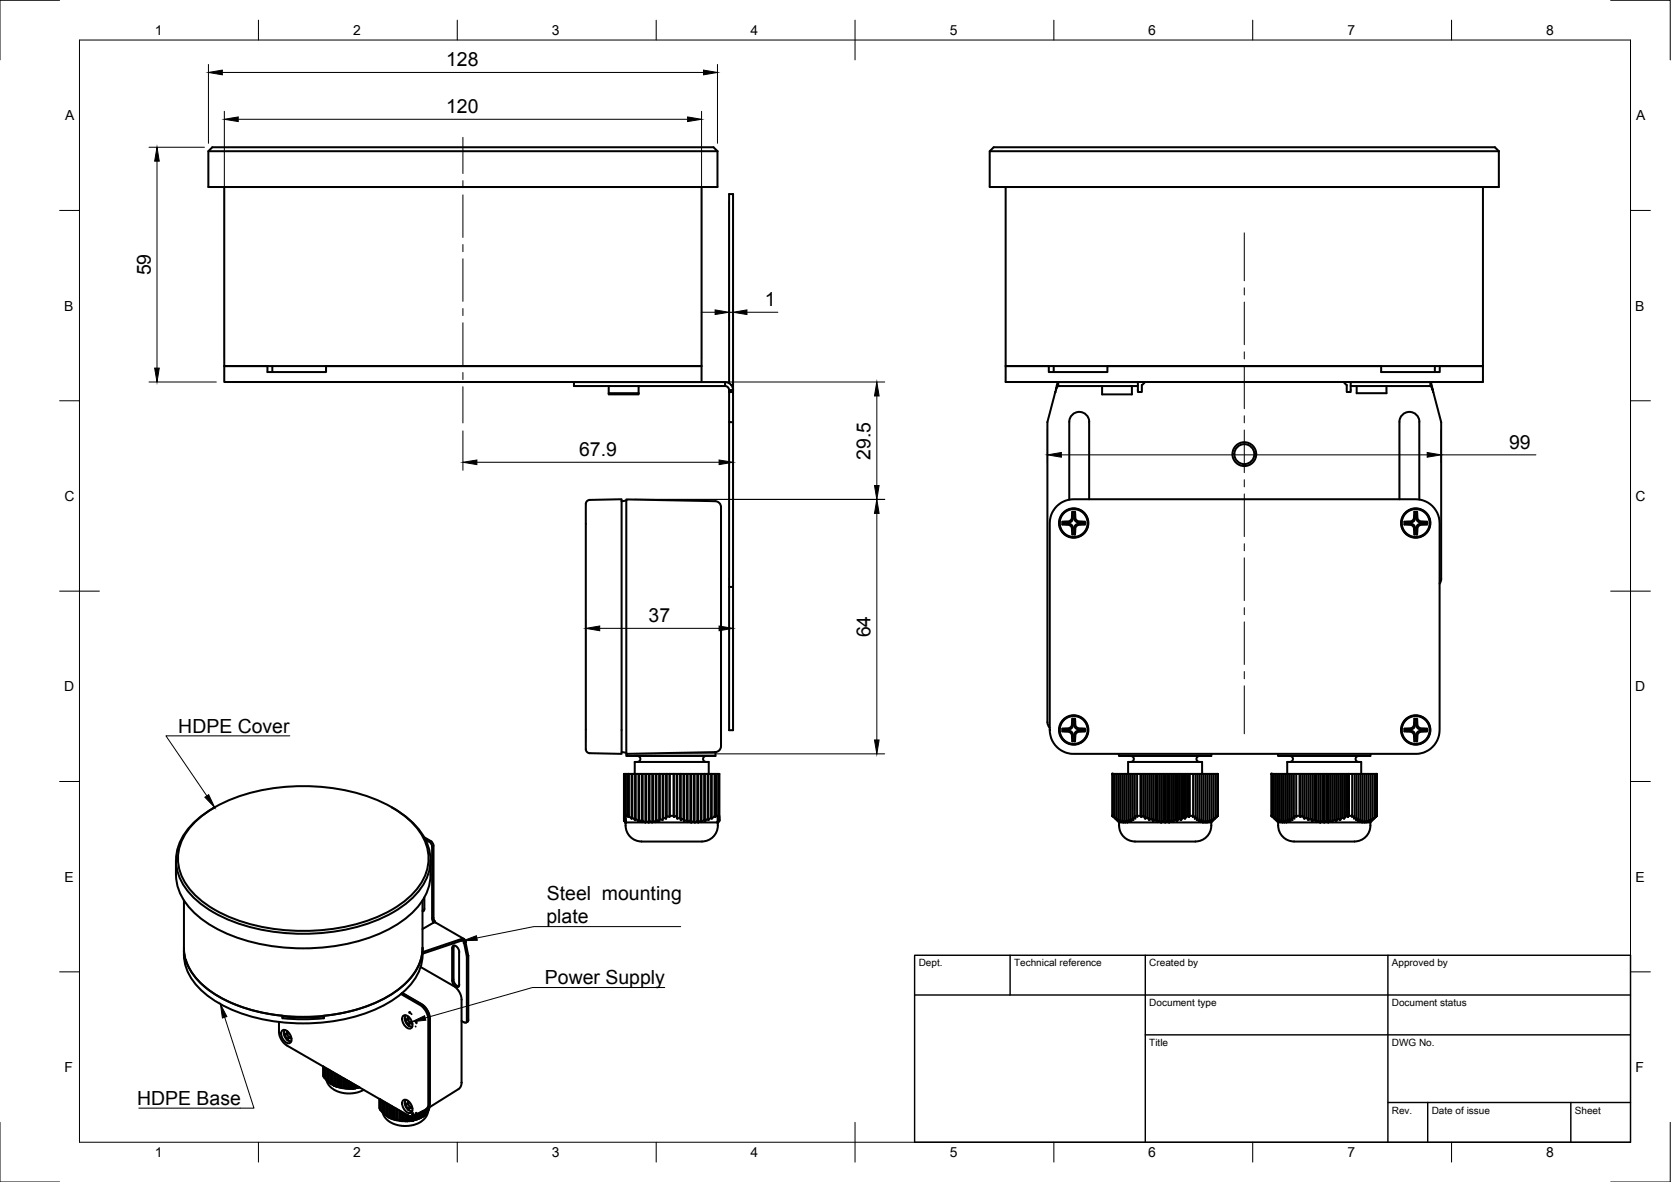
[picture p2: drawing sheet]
<svg xmlns="http://www.w3.org/2000/svg" width="420mm" height="297mm" viewBox="0 0 420 297" stroke-linecap="round" stroke-linejoin="round" font-family="sans-serif">
<!-- layer: Visible -->
<g fill="none" stroke="#000" stroke-width=".51">
<path d="M52.4 38h128M52.4 38l1-1h126l1 1v9h-128zM248.9 38h128M248.9 38l1-1h126l1 1v9h-128zM56.4 47v45h120v-45M252.9 47v45h120v-45M56.4 92h10.8v1.5h14.8v-1.5h94.4v4h-120zM68.5 92v1.5M153.1 98.8h7.5M153.1 98.8v.3h7.5v-.3M153.1 96h.1M153.1 97v1.8"/>
<path d="M160.6 96h.1M160.6 97v1.8M182.3 96h-38v1h38M182.3 96l1.1 .4 .7 .7 .2 .9h-1a1.05 1.05 0 0 0-1-1zM183.3 98v.5h1v-.5M183.3 98.5h1v7.6h-1zM183.3 96.3v-47.5h1v49.2M183.3 98.5h.1M183.9 96.8h.4M184.3 98.5h.1M252.9 92h10.8v1.5h14.7v-1.5h68.9v1.5h14.7v-1.5h10.9v4h-120zM264.9 92v1.5"/>
<path d="M265.3 98.5l-1.9 7.6v75.4M265.4 98.5h.1M265.5 98l-.1 .5M266.1 96h20v1h-20M266.1 96v1M266.1 96l-.3 .4-.3 1.6 .6-1M277.1 97v2.1h7.5v-2.1M278.9 96h.1M282.9 96h.1M287.1 96.8v1.7h-1v-1.5M287.9 96l-.8 .7M337.9 96l.7 .8v1.7h1v-1.5"/>
<path d="M341.1 97v1.8h7.5v-1.8M341.1 96h.1M348.6 96h.1M359.6 96h-20v1h20M359.6 96v1M359.6 96l.3 .4 .3 1.6-.6-1M360.2 98l.2 .5M360.4 98.5h.1M360.4 98.5l2 7.6v39.4l-.4 1.2M360.8 92v1.5M183.3 106.1v77.4h1v-77.4M356.9 106v19.5"/>
<path d="M356.9 106a2.51 2.51 0 0 0-2.5-2.5 2.51 2.51 0 0 0-2.5 2.5v19.5M147.6 125.9l.7-.3 8-.1v63.9l-8-.1a1.51 1.51 0 0 1-1-1.9v-60.8zM157.5 125.8l-1.2 .2M181.3 127.4a1.49 1.49 0 0 0-1.5-1.5l-22.3-.4v63.9M181.3 127.5v59.1a2.22 2.22 0 0 1-1 2.3l-.5 .1M265.7 127.2l1.1-.8 1.2-.6 2-.3h86a6 6 0 0 1 6 6v52a6 6 0 0 1-6 5.9h-86a6 6 0 0 1-6.1-5.9v-52l.2-1.4 .4-1.3zM267.1 131.1h.3a2.13 2.13 0 0 0 1.9-.5l.3-2h.7v.2a2.15 2.15 0 0 0 .5 2.1l2 .2v.7h-.2a1.88 1.88 0 0 0-2.1 .7l-.2 1.8h-.2a.56 .56 0 0 1-.6-.2 .56 .56 0 0 1 .1-.7 1.2 1.2 0 0 0-1.1-1.5l-1.4-.1zM267.1 131.8l.2-.1h1.5a.98 .98 0 0 1 1 .9v1.6l-.2 .1M267.3 131.3v.4M269.6 128.6l.2 .2v1.5a.98 .98 0 0 1-1 1h-1.5l-.2-.2M269.8 134.2l.5 .1M270.2 128.8v1.5a.98 .98 0 0 0 .9 1h1.5"/>
<path d="M270.3 128.6l-.5 .2M272.8 131.8l-.2-.1h-1.5a.98 .98 0 0 0-.9 .9v1.6M272.8 131.1l-.2 .6M273.9 125.5v-19.5a2.51 2.51 0 0 0-2.5-2.5 2.51 2.51 0 0 0-2.5 2.5v19.6M353.1 131.1h.3a2.15 2.15 0 0 0 2-.5l.2-2h.7v.2a1.88 1.88 0 0 0 .7 2.1l1.8 .2v.7h-.2a1.92 1.92 0 0 0-2.1 .7l-.2 1.8h-.2a.56 .56 0 0 1-.6-.2 .56 .56 0 0 1 .1-.7 1.18 1.18 0 0 0-1.1-1.5l-1.4-.1zM353.1 131.8l.2-.1h1.5a.94 .94 0 0 1 1 .9v1.6l-.2 .1M353.3 131.3v.4M355.6 128.6l.2 .2v1.5a.94 .94 0 0 1-1 1h-1.5l-.2-.2M355.8 134.2l.5 .1M356.2 128.8v1.5a.98 .98 0 0 0 .9 1h1.6M356.3 128.6l-.5 .2M358.8 131.8l-.1-.1h-1.6a.98 .98 0 0 0-.9 .9v1.6"/>
<path d="M358.8 131.1l-.1 .6M183.3 147.5h1M156.3 189l1.2 .2M156.9 194.5h.3v10.5l.2 .3-.5-.2zM157.2 194.5h.5v10.5h-.5M157.5 189.4l22.4-.4v1h-22.4zM157.7 194.5h.2M158.1 194.5h-.2v10.8M158.8 194.5h.2M159.6 194.5v-3h18.6v3M159.7 194.5h.2M160.3 190a.75 .75 0 0 1 .7 .7 .75 .75 0 0 1-.7 .8"/>
<path d="M160.5 194.5h.2M161.4 194.5h.2M162.3 194.5h.2M163.1 194.5h.2M163.3 194.5h.7v12.2l-.7-.4zM164 194.5h.2M164.9 194.5h-.7v11.7M165.1 194.5h-.2v12.1M165.7 194.5h-.6v11.5M165.9 194.5h-.2v11.9M166.6 194.5h-.7v11.3M166.8 194.5h-.2v11.6"/>
<path d="M167.5 194.5h-.7v11M167.7 194.5h-.2v11.2M168.3 194.5l.1 10.5M168.4 194.5h1M169.4 194.5v10.8M170.1 194.5h-.7v10.8M170.3 194.5h-.2v10.6l-.7 .2M171 194.5h-.7v11.2l-.2-.6M171.2 194.5h-.2v11l-.7 .2M171.9 194.5h-.7v11.6l-.2-.6M172 194.5h-.1v11.3l-.7 .3M172.7 194.5h.2v12.1l-.2-.6z"/>
<path d="M172.7 194.5h-.7v11.9l-.1-.6M172.9 194.5h.7M173.8 194.5h-.2v11.7l-.7 .4M174.5 194.5h-.7v12.2M174.6 194.5h.7M175.5 194.5h.7M176.4 194.5h-.2v11.7M177.1 194.5h-.7v12.1l-.2-.4M177.2 194.5h-.1v11.5l-.7 .6M177.5 190a.75 .75 0 0 0-.7 .7 .75 .75 0 0 0 .7 .8M177.9 194.5h-.7v11.9l-.1-.4M178.1 194.5h-.2v11.3l-.7 .6"/>
<path d="M178.8 194.5h-.7v11.6l-.2-.3M179 194.5h-.2v11l-.7 .6M179.7 194.5h-.7v11.2l-.2-.2M179.8 194.5h-.1v10.6l-.7 .6M180.1 194.5h.5M180.6 194.5h.3v10.6l-.5 .6 .5-.2v.3l-.5 .6 .5-.4v.2l-.4 .5 .4-.4-.5 .3 .5-.6v-.2l-.5 .3 .5-.6v-.4l-.5 .2 .2-.3zM263.4 181.5l.1 .8 .5 .6M267.1 183.1h.3a2.2 2.2 0 0 0 1.9-.5l.3-2h.7v.3a2.13 2.13 0 0 0 .5 1.9l2 .3v.7h-.2a2.2 2.2 0 0 0-2 .5l-.2 .5-.1 1.5h-.2a.44 .44 0 0 1-.5-.1 .44 .44 0 0 1 0-.6 1.31 1.31 0 0 0-1.1-1.7l-1.4-.1zM267.1 183.8l.2-.2h1.5a1.01 1.01 0 0 1 1 1v1.5l-.2 .2M267.3 183.3v.3M269.6 180.6l.2 .2v1.5a1.01 1.01 0 0 1-1 1h-1.5l-.2-.2M269.8 186.1l.5 .2"/>
<path d="M270.2 180.8v1.5a1.01 1.01 0 0 0 .9 1h1.5M270.3 180.6l-.5 .2M272.8 183.8l-.2-.2h-1.5a1.01 1.01 0 0 0-.9 1v1.5M272.8 183.1l-.2 .5M279.7 194.5v10.5l1.7 1.7M279.8 194.5l-.1 10.5 .3 .3-.2-.2v-10.6h.5M280.8 194.5h-.5v11l.2 .2-.7-.6M281.3 194.5h-.5v11.3l.2 .3-.7-.6M281.3 189.4v.6h23.3v-.6M281.8 194.5h-.5v11.5M282.3 194.5h-.5v11.7l.2 .4-.7-.6M282.8 194.5h-.5v11.8"/>
<path d="M283.3 194.5h-.5v11.8M283.7 194.5v-3h18.6v3M283.8 194.5h-.5v11.7M284.3 194.5h-.5v11.5l.2 .6-.7-.4M284.3 190a.75 .75 0 0 1 .8 .7 .75 .75 0 0 1-.8 .8M284.8 194.5h-.5v11.3l.2 .6-.7-.4M285.3 194.5h.6l.1 10.8-.7-.2zM285.3 194.5h-.5v11l.2 .6-.7-.3M285.9 194.5h.8M287 194.5h-.3v10.5l.3 .3M287.5 194.5h-.5v10.8M288 194.5h-.5v10.6l-.5 .2"/>
<path d="M288.5 194.5h-.5v11.2l-.5-.6M289 194.5h-.5v11l-.5 .2M289.5 194.5h-.5v11.6l-.5-.6M290 194.5h-.5v11.3l-.5 .3M290.5 194.5h.5v12.1l-.5-.6zM290.5 194.5h-.5v11.9l-.5-.6M291 194.5h.5M292 194.5h-.5v11.7l-.5 .4M292.5 194.5h-.5v12.2M293 194.5h.5M294 194.5h.5M295 194.5h-.5v11.7"/>
<path d="M295.5 194.5h-.5v12.1l-.5-.4M296 194.5h-.5v11.5l-.5 .6M296.5 194.5h-.5v11.9l-.5-.4M297 194.5h-.5v11.3l-.5 .6M297.5 194.5h-.5v11.6l-.5-.3M298 194.5h-.5v11l-.5 .6M298.5 194.5h-.5v11.2l-.5-.2M299 194.5h-.5v10.6l-.5 .6M299.2 194.5h.8M300.6 194.5v10.6l-.2 .6 .7-.2M300.6 194.5h-.6l-.1 10.8 .7-.2M300.6 194.5h5.5"/>
<path d="M301.1 194.5v11l-.2 .6 .7-.3M301.6 190a.75 .75 0 0 0-.8 .7 .75 .75 0 0 0 .8 .8M301.6 194.5v11.3l-.2 .6 .7-.4M302.1 194.5v11.5l-.2 .6 .7-.4M302.6 194.5v11.7l-.2 .5M303.1 194.5v12.2M303.6 194.5l-.1 12.2M304.1 194.5v11.7l-.2 .4 .7-.6M304.6 194.5v11.5l-.2 .4 .7-.6M305.1 194.5v11.3l-.2 .3 .7-.6M305.6 194.5v11l-.2 .2 .7-.6M306.1 194.5l.1 10.5-.3 .3 .2-.2z"/>
<path d="M306.2 194.5h.1M306.2 194.5v10.5M319.7 194.5v10.5l1.7 1.7M319.8 194.5l-.1 10.5 .3 .3-.2-.2v-10.6h.5M320.8 194.5h-.5v11l.2 .2-.7-.6M321.3 194.5h-.5v11.3l.2 .3-.7-.6M321.4 189.4v.6h23.2v-.6M321.8 194.5h-.5v11.5M322.3 194.5h-.5v11.7l.2 .4-.7-.6M322.8 194.5h-.5v11.8M323.3 194.5h-.5v11.8M323.7 194.5v-3h18.6v3"/>
<path d="M323.8 194.5h-.5v11.7M324.3 194.5h-.5v11.5l.2 .6-.7-.4M324.3 190a.75 .75 0 0 1 .8 .7 .75 .75 0 0 1-.8 .8M324.8 194.5h-.5v11.3l.2 .6-.7-.4M325.3 194.5h.6l.1 10.8-.7-.2zM325.3 194.5h-.5v11l.2 .6-.7-.3M325.9 194.5h.8M327 194.5h-.3v10.5l.3 .3M327.5 194.5h-.5v10.8M328 194.5h-.5v10.6l-.5 .2M328.5 194.5h-.5v11.2l-.5-.6M329 194.5h-.5v11l-.5 .2"/>
<path d="M329.5 194.5h-.5v11.6l-.5-.6M330 194.5h-.5v11.3l-.5 .3M330.5 194.5h.5v12.1l-.5-.6zM330.5 194.5h-.5v11.9l-.5-.6M331 194.5h.5M332 194.5h-.5v11.7l-.5 .4M332.5 194.5h-.5v12.2M333 194.5h.5M334 194.5h.5M335 194.5h-.5v11.7M335.5 194.5h-.5v12.1l-.5-.4M336 194.5h-.5v11.5l-.5 .6"/>
<path d="M336.5 194.5h-.5v11.9l-.5-.4M337 194.5h-.5v11.3l-.5 .6M337.5 194.5h-.5v11.6l-.5-.3M338 194.5h-.5v11l-.5 .6M338.5 194.5h-.5v11.2l-.5-.2M339 194.5h-.5v10.6l-.5 .6M339.2 194.5h.8v10.5h-.8M340 194.5h.6M340.6 194.5h2.5M340.6 194.5v10.6M341.1 194.5v11M341.6 190a.75 .75 0 0 0-.8 .7 .75 .75 0 0 0 .8 .8"/>
<path d="M341.6 194.5v11.3M342.1 194.5v11.5M342.6 194.5v11.7M343.1 194.5v12.2M343.1 194.5h1M343.6 194.5v11.8l-.1 .4h-.4M344.6 194.5h-.5v11.7M345.1 194.5h-.5v11.5M345.6 194.5h-.5v11.3M346.1 194.5l.1 10.5M346.2 194.5v10.5M353.1 183.1h.3a2.22 2.22 0 0 0 2-.5l.2-2h.7v.3a1.88 1.88 0 0 0 .7 2.1l1.8 .1v.7h-.2a2.2 2.2 0 0 0-2 .5l-.3 2h-.2a.44 .44 0 0 1-.5-.1 .44 .44 0 0 1 0-.6 1.31 1.31 0 0 0-1.1-1.7l-1.4-.1z"/>
<path d="M353.1 183.8l.2-.2h1.5a.98 .98 0 0 1 1 1v1.5l-.2 .2M353.3 183.3v.3M355.6 180.6l.2 .2v1.5a.98 .98 0 0 1-1 1h-1.5l-.2-.2M355.8 186.1l.5 .2M356.2 180.8v1.5a1.01 1.01 0 0 0 .9 1h1.6M356.3 180.6l-.5 .2M358.8 183.8l-.1-.2h-1.6a1.01 1.01 0 0 0-.9 1v1.5M358.8 183.1l-.1 .5M44.2 216.2a15.6 15.6 0 0 0 1.7 9.5 23.5 23.5 0 0 0 11.5 9.1 51.3 51.3 0 0 0 39.7-.9 20.6 20.6 0 0 0 10.2-9.6 16.2 16.2 0 0 0 .9-8.1M49.1 206.5a36.3 36.3 0 0 1 21.4-8.6 48.3 48.3 0 0 1 28 5 17.1 17.1 0 0 1 9 10.6 12.3 12.3 0 0 1-4.1 11.5 36.3 36.3 0 0 1-21.4 8.6 48.3 48.3 0 0 1-28-5 17.1 17.1 0 0 1-9-10.7 12.3 12.3 0 0 1 4.1-11.4zM54 202.9a18.7 18.7 0 0 0-9.4 10.4 12.3 12.3 0 0 0 4.3 12.4 36.7 36.7 0 0 0 20.7 8.6 48.9 48.9 0 0 0 29.3-5.1 17.8 17.8 0 0 0 9-10.2 12.3 12.3 0 0 0-4.2-12.4 24.3 24.3 0 0 0-5.2-3.7M106.6 210.4l2 1.2 .4 1"/>
<path d="M107 211a2.16 2.16 0 0 1 1.6 1.8v18l.4 .9M109 212.6v18l.4 1M156.9 205.1l.5 .6-.5-.2zM156.9 205.5l.5 .6-.5-.3zM156.9 205.8l.5 .6-.5-.4zM156.9 206l.5 .6zM156.9 206.2l.4 .5zM156.9 206.3l.4 .4M157.3 206.7v.8M157.7 205l.2 .3 .2-.2 .7 .6 .2-.2 .7 .6 .2-.3 .6 .6 .2-.4 .7 .6 .2-.4 .6 .5h-4.9M158.1 205.1v-10.6h.7v11.2M159 205.5v-11h.7v11.6"/>
<path d="M159.9 205.8v-11.3h.6v11.9M160.7 206v-11.5h.7v12.1M161.6 206.2v-11.7h.7v12.2l.2-.4M162.2 206.7h.8M162.5 206.3l.7 .4M162.5 206.3v-11.8h.6v12.2M163.2 206.7h.7M163.3 206.3l-.1 .4M167.7 205.1v-10.6h.6v10.8M169.4 205h-1l-.1 .3-.6-.2-.2 .6-.7-.2-.2 .6-.7-.3-.2 .6-.6-.4-.2 .6-.7-.4-.2 .5h9.8M172.7 206l-.7 .4M173.6 206.2l.2 .5"/>
<path d="M174.5 206.3l.1 .4h.2M174.5 206.3v-11.8h.1v12.2h-.8M174.5 206.3l-.6 .4M175.3 206.3l.3 .4M175.3 206.3v-11.8h.2v12.2h-.7M175.3 206.3l-.5 .4M175.6 206.7h4.8M176.2 206.2l-.6 .5M179.7 205.1l.1 .2v-10.8h.3v10.5l-.3 .3M180.1 205h.5M180.4 206.7h.1M180.5 206.7a4.4 4.4 0 0 1-5.5 4.8h-12.7a4.3 4.3 0 0 1-5-4"/>
<path d="M180.9 206.3l-.5 .4M280.8 205.8l.7 .6-.2-.4M281.4 206.7h1M281.4 206.7a4.4 4.4 0 0 0 5.4 4.8h12.8a4.3 4.3 0 0 0 5-4.8M281.8 206.2l.6 .5M282.3 206.3l.7 .4M282.3 206.3l.1 .4M282.5 206.7h.4M282.8 206.3l.7 .4M282.8 206.3l.2 .4M283 206.7h.4M283.3 206.2l.2 .5"/>
<path d="M283.5 206.7h8.4M285.3 205.1l.2 .6-.7-.2M285.9 205h.8M290.5 206l-.5 .4M291.5 206.2l.4 .5M291.9 206.7h1M292.5 206.3l.6 .4M292.5 206.3v-11.8h.5v12.2M292.5 206.3l-.5 .4M293.1 206.7h.8M293.5 206.3l.5 .4M293.5 206.3v-11.8h.5v12.2"/>
<path d="M293.5 206.3l-.4 .4M294 206.7h8.4M294.5 206.2l-.5 .5M298.5 205.1l.5 .2v-10.8h.2v10.5l-.2 .3M299.2 205h.8M302.4 206.7h.6M303.1 206.7h.3M303.1 206.3l-.6 .4M303.5 206.7h1.1M303.6 206.3l-.5 .4M304.1 206.2l-.6 .5M306.2 205h.1"/>
<path d="M306.2 205l-1.6 1.7M320.8 205.8l.7 .6-.2-.4M321.4 206.7h1M321.4 206.7a4.4 4.4 0 0 0 5.4 4.8h12.8a4.3 4.3 0 0 0 5-4.8M321.8 206.2l.6 .5M322.3 206.3l.7 .4M322.3 206.3l.1 .4M322.5 206.7h.4M322.8 206.3l.7 .4M322.8 206.3l.2 .4M323 206.7h.4M323.3 206.2l.2 .5"/>
<path d="M323.5 206.7h8.4M325.3 205.1l.2 .6-.7-.2M325.9 205h.8M330.5 206l-.5 .4M331.5 206.2l.4 .5M331.9 206.7h1M332.5 206.3l.6 .4M332.5 206.3v-11.8h.5v12.2M332.5 206.3l-.5 .4M333.1 206.7h.8M333.5 206.3l.5 .4M333.5 206.3v-11.8h.5v12.2"/>
<path d="M333.5 206.3l-.4 .4M334.5 206.2l-.5 .5M338.5 205.1l.5 .2v-10.8h.2v10.5l-.2 .3M340 205l-.1 .3 .7-.2-.2 .6 .7-.2-.2 .6 .7-.3-.2 .6 .7-.4-.2 .6 .7-.4-.2 .5h-8.4M342.4 206.7h.6M343.1 206.3l-.6 .4M343.6 206.3l-.5 .4M346.1 205.1v-10.6h-.5v11M346.2 205l-1.3 1.1 .2-.3-.7 .6 .2-.4-.7 .6 .2-.4-.6 .5h1.1M346.2 205l-1.6 1.7M46.2 238.2a13.3 13.3 0 0 0 5.8 10.2 40.1 40.1 0 0 0 24.3 7.1 40.1 40.1 0 0 0 24.2-7.1 13.3 13.3 0 0 0 5.8-10.2 13.2 13.2 0 0 1-5.7 10.1 36.9 36.9 0 0 1-19.1 7l-.1 .6-.1-.4M46.2 226.3v11.9"/>
<path d="M46.3 238.5v1.7l.4 1.6M106.2 226.3l.1 13.6a13.3 13.3 0 0 1-5.8 10.2 40.1 40.1 0 0 1-24.2 7.1 40.1 40.1 0 0 1-24.3-7.1 13.2 13.2 0 0 1-5.8-11.3M106.2 228.7l.4 .1M106.7 225.5v2.9M106.7 228.4v.3l-.5 .3M109 231.8l-2.8 1.7M109 231.9l.5-.1 7.2 4.2M109.3 231.5v.3M109.3 231.5l-.3 .3M114 237.7a1.47 1.47 0 0 1 1.5 1.6l-.1 8.5a.97 .97 0 0 1-1.5-.7l-.2-.7v-8.2zM114.1 237.6l-.1 8.6a1.68 1.68 0 0 0 1.3 1.7M116.1 236a.62 .62 0 0 1 .9 .5l-.4 .2-.2-.3h-.3z"/>
<path d="M116.1 236.4l-9.9 3.3M116.1 236l-9.9 3.3M116.7 236.9l.4-.2 .7 3.5-.4 .2zM116.7 236.9h.1M117 236.5l.1 .2-.4 .2-.1-.2M117.1 236.7l-.4 .2M117.1 236.7h.1M46.7 241.2v.7M46.7 241.2a17.3 17.3 0 0 0 9.1 9.7 41.6 41.6 0 0 0 15.2 4.4v.6l.2-.6M70.9 259a1.65 1.65 0 0 1 2.2 1.4 1 1 0 0 1 .2 1.3 1 1 0 0 1-1.3 .3 2.41 2.41 0 0 1-1.1-3zM71 255.9l5.3 .2 5.2-.2M71.2 255.4l5.1 .3 5-.3"/>
<path d="M71.5 259.8h-.1M71.6 258.8a2.01 2.01 0 0 0 1.6 2.9M72.2 259.2l-.4 .8-.4-.4v.4l.7 1.2 .4 .3-.1-.6 .9 .1M72.3 259.8l-.5 .2M72.5 259.4l-.2 .6 .1 .4 .8 .3M81.3 255.3v.2M100.8 249.8l4.8 2.7a4.7 4.7 0 0 1 2.1 3.7v21.6l-.4 .9-3.2 1.7a1.75 1.75 0 0 1-1.7-.2l-30.6-17.7-.9-1-.6-1.4-.2-3.3M101.1 249.6l5.4 3.2 .9 1.1 .5 1.3 .1 22-.1 .6-.4 .6M101.2 249.5l4.8 2.8a4.7 4.7 0 0 1 2.1 3.7v21.2l-.2 .9-.6 .5M101.4 255.3a1.65 1.65 0 0 1 2.1 1.4 1 1 0 0 1 .2 1.3 1 1 0 0 1-1.3 .3 2.41 2.41 0 0 1-1-3zM101.9 256.1h-.1M102 255.2a2 2 0 0 0 1.7 2.8"/>
<path d="M102.6 255.5l-.3 .8h-.2l-.3-.4v.1l.8 1.5 .3 .3-.1-.6 .9 .1M102.7 256.2l-.5 .1M102.8 257.6l-.1 .1M102.9 255.7l-.1 .9 .8 .4M103.1 256.9l-.3 .3M103.3 254.6h.1M103.5 254.9h.1M104.5 258h.1M104.7 257.1v.1M105.7 243l8.4 4.8M114.1 247.8l1.3 1.4 .7 1.9v21M114.1 247.8h.1"/>
<path d="M116.1 251.2h.1M116.1 256.6l.6 .3M117.4 240.4v16.1M117.4 256.5l-.2 .5-.5-.1M117.8 240.2v16.1M117.8 256.3l-.1 .4-.5 .3M72.4 261.3l-.1 .1M72.7 260.5l-.3 .4M81.3 268v2.3M81.3 268v2.5M81.3 270.5l.1 .2M81.4 268.1v2.6l.2 .1"/>
<path d="M81.6 268.2v2.7l.3 .3M81.9 268.4v2.9l.4 .3M82.1 271.4a5.8 5.8 0 0 0 6.3 3.4l1.7-.3 1.4-.6M82.3 268.6v3l.3 .3M82.6 268.8v3.1l.4 .3M83 269v3.2l.3 .2M83.3 269.2v3.3l.4 .1M83.6 272.6h.1M83.7 269.4v3.3l.4 .1M83.7 272.6l.3 .2M84 272.8l2.6 .7 2.2 .1M84.1 269.6v3.2l.3 .2"/>
<path d="M84.1 272.8h.1M84.4 269.8v3.2l.4 .1M84.8 270v3.1h.3M85.1 270.2v2.9l.4 .1M85.5 270.4v2.8l.3 .1v-2.7M85.8 273.2l.5 .1M86.3 270.9l.1 2.5M86.4 270.9v2.5h.3M86.7 271.1v2.3l.1 .1M86.8 271.2v2.3h.3M87.1 271.4v2.1h.2M87.3 271.5v2h.3"/>
<path d="M87.6 271.7v1.8l.2 .1M87.8 271.8v1.8l.3-.1M88.1 272v1.5l.2 .1v-1.6M88.6 272.2v1.3l.2 .1M88.6 273.5l-.3 .1M88.8 273.6h.1M88.8 272.3v1.3M89.1 273.5h.2M89.1 273.5l-.3 .1M89.1 272.5v1M89.2 272.6v.9M89.3 273.5l-.5 .1"/>
<path d="M89.6 273.4l-.3 .1M89.6 272.8v.6M89.7 272.9v.5M90 273.1v.2h.2M90 273.3l-.4 .1M90.2 273.2h.1M90.4 273.2l-1.1 .3M95.4 276.1v2.4M95.4 276.2v2.4M95.5 278.6l.1 .3M95.6 276.3v2.6l.1 .1M95.7 276.3v2.8l.4 .3"/>
<path d="M96.1 276.5v3l.3 .2M96.4 276.7v3.1l.4 .3M96.8 277v3.1l.3 .3M97.1 277.2v3.2l.3 .2M97.5 277.4v3.2l.3 .2M97.8 277.6v3.2l.4 .2M98.2 277.8v3.2l.4 .1M98.6 278v3.1l.3 .1M98.9 278.2v3l.4 .1M99.3 278.4v2.9l.3 .1M99.6 278.6v2.8l.3 .1v-2.7M100.4 279.1v2.4l2.5 .2"/>
<path d="M100.5 279.1v2.4M100.8 279.3v2.2M101 279.4v2.2M101.3 279.6v2M101.4 276.5a1.65 1.65 0 0 1 2.1 1.4 1 1 0 0 1 .2 1.3 1 1 0 0 1-1.3 .4 2.41 2.41 0 0 1-1-3.1zM101.5 279.7v2M101.8 279.8v1.9M101.9 277.3l-.1 .1M101.9 279.9v1.9M102 276.4a2 2 0 0 0 1.7 2.8M102.6 276.7l-.3 .8-.5-.4v.1l.8 1.6 .3 .2-.2-.5h1M102.7 277.4l-.5 .1"/>
<path d="M102.8 278.9h-.1M102.9 276.9l-.1 .9 .8 .4M103.1 278.1l-.3 .4M104.8 280v1.3M105.1 279.9v1.3M105.3 279.7v1.4M105.6 279.6v1.4M105.8 279.5v1.4M106.1 279.3v1.4M106.3 279.2v1.4M106.4 279.2v1.4M106.7 279v1.4"/>
<path d="M107 278.9v1.3l-.3 .2M107.1 278.8v1.3l-.1 .1M107.3 278.7l-.2 1.3M107.4 278.6l-.1 1.3M107.6 278.5l-.1 .9M107.7 279.1l-.6 1.6a7.1 7.1 0 0 1-10 .4l-.9-1.5M107.8 278.4l-.2 .8M107.9 278.3l-.1 .6M108 278.2l-.1 .3M115.3 273.7l-7.8 4.9-.1 1.1M116.1 272.1a1.93 1.93 0 0 1-.8 1.6M116.1 272.1h.1"/>
<path d="M97.8 280.8h.1M97.8 280.8l.4 .2M98.2 281l1.9 .6 2.8 .1M98.2 281h.1M100 281.4l.4 .1M102.3 280.1v1.6M102.4 280.2v1.6M102.4 280.2h.1M102.7 280.4v1.3M102.9 280.4v1.3M103 281.7h-.1M103.2 281.7h.2"/>
<path d="M103.2 281.7h-.2M103.2 280.5v1.2M103.4 280.5v1.2M103.5 281.7h-.5M103.7 281.6l-.3 .1M103.7 280.5v1.1M103.9 281.6l-.4 .1M103.9 280.5v1.1M104.2 280.4v1.1M104.4 280.2v1.3M104.7 280.1v1.2M106 280.8l-2.1 .8"/>
<path d="M106.4 280.6l-1.6 .7-1.1 .3M106.6 280.5l-.6 .3M106.8 280.3l-.4 .2"/>
<circle cx="312.9" cy="114.1" r="3"/>
<circle cx="312.9" cy="114.1" r="2.51"/>
<circle cx="270" cy="131.4" r="3.5"/>
<circle cx="270" cy="131.4" r="3.6"/>
<circle cx="270" cy="131.4" r="3.7"/>
<circle cx="356" cy="131.4" r="3.5"/>
<circle cx="356" cy="131.4" r="3.6"/>
<circle cx="356" cy="131.4" r="3.7"/>
<circle cx="270" cy="183.4" r="3.5"/>
<circle cx="270" cy="183.4" r="3.6"/>
<circle cx="270" cy="183.4" r="3.7"/>
<circle cx="356" cy="183.4" r="3.5"/>
<circle cx="356" cy="183.4" r="3.6"/>
<circle cx="356" cy="183.4" r="3.7"/>
</g>
<g fill="#000" stroke="#000" stroke-width=".25">
<circle cx="279.7" cy="194.5" r=".24"/>
<circle cx="319.7" cy="194.5" r=".24"/>
<circle cx="157.3" cy="206.7" r=".24"/>
<circle cx="180.4" cy="206.7" r=".24"/>
<circle cx="180.5" cy="206.7" r=".24"/>
<circle cx="279.7" cy="205" r=".24"/>
<circle cx="319.7" cy="205" r=".24"/>
<circle cx="116.7" cy="236.9" r=".24"/>
<circle cx="117" cy="236.7" r=".24"/>
<circle cx="103" cy="254.4" r=".24"/>
<circle cx="104.6" cy="256.9" r=".24"/>
<circle cx="103.9" cy="279.9" r=".24"/>
<circle cx="104.7" cy="279.8" r=".24"/>
<circle cx="102.4" cy="280.2" r=".24"/>
<circle cx="103.7" cy="280" r=".24"/>
<circle cx="104.1" cy="280.4" r=".24"/>
<circle cx="104.2" cy="280.4" r=".24"/>
</g>
<g fill="#000">
<circle cx="83.7" cy="272.7" r=".25"/>
<circle cx="97.8" cy="280.8" r=".25"/>
</g>
<!-- layer: Border -->
<g fill="none" stroke="#000" stroke-width=".25">
<path d="M15 .1h-15v15M20 10.1h390v276.9h-390zM65 5.1v5M115 5.1v5M165 5.1v5M215 5.1v10M265 5.1v5M315 5.1v5M365 5.1v5M405 .1h15v15M15 52.9h5M410 52.9h5"/>
<path d="M15 100.7h5M410 100.7h5M15 148.6h10M405 148.6h10M15 196.4h5M410 196.4h5M15 244.2h5M410 244.2h5M0 282.1v14.9h15M65 287v5M115 287v5M165 287v5"/>
<path d="M215 282.1v9.9M265 287v5M315 287v5M365 287v5M420 282.1v14.9h-15"/>
</g>
<!-- layer: Annotations -->
<path d="M51.5 200.3l1-.6 1.5 3.2zM116.5 236.4l3.3-1.3 .2 1.2zM55.4 252.3l1.6 3.2-1.1 .3zM103.5 256.8l3.3-1.5 .3 1.1z" fill="#000" stroke="#000" stroke-width=".25"/>
<path d="M72.9 184.9h-31.2l10.3 15.1M171.2 232.9h-37l-14.3 2.8M56.5 255.6l7.4 22.9h-3.5M167.2 248.2h-33.3l-27 7.6M34.9 278.5h25.5" fill="none" stroke="#000" stroke-width=".25"/>
<!-- layer: Dimensions -->
<g fill="none" stroke="#000" stroke-width=".25">
<path d="M52.4 16.2v19.8M55.9 18.2h121M180.4 16.2v19.8M37.5 37h13.9M56.4 28v62M59.9 30h113M176.4 28v62M39.5 40.5v52M183.3 50.8v29.7M184.3 50.8v29.7M176.3 78.5h3.5M183.3 78.5h1"/>
<path d="M187.8 78.5h7.8M37.5 96h16.9M159.5 96h63M220.5 99.5v22.5M116.4 108.3v9.9M119.9 116.2h60.9M184.3 105.5v12.7M263.4 108.1v8.2M266.9 114.3h92M362.4 108.1v8.2M362.4 114.3h23.8M159.5 125.5h63"/>
<path d="M220.5 129v57M147.3 155.9v30.4M150.8 157.9h30M184.3 155.9v25.3M159.5 189.4h63"/>
</g>
<g fill="#000" stroke="#000" stroke-width=".25">
<path d="M52.4 18.2l3.5-.6v1.2zM176.9 17.6l3.5 .6-3.5 .6zM56.4 30l3.5-.6v1.2zM172.9 29.4l3.5 .6-3.5 .6zM39.5 37l.5 3.5h-1.1zM179.8 77.9l3.5 .6-3.5 .5zM184.3 78.5l3.5-.6v1.1zM38.9 92.5h1.1l-.5 3.5zM220.5 96l.5 3.5h-1.1zM116.4 116.2l3.5-.6v1.2zM180.8 115.6l3.5 .6-3.5 .6zM263.4 114.3l3.5-.6v1.2z"/>
<path d="M358.9 113.7l3.5 .6-3.5 .6zM220.5 125.5l.5 3.5h-1.1zM219.9 122h1.1l-.5 3.5zM147.3 157.9l3.5-.6v1.2zM180.8 157.3l3.5 .6-3.5 .6zM219.9 186h1.1l-.5 3.4z"/>
</g>
<!-- layer: Center Lines -->
<g fill="none" stroke="#000" stroke-width=".25">
<path d="M116.4 34.5v9.1M116.4 45.4v1.8M116.4 49v10.7M312.9 58.5v12.1M116.4 61.5v1.8M116.4 65v10.7M116.4 77.5v1.8M312.9 72.3v1.8M312.9 75.9v10.7M116.4 81.1v10.7M116.4 93.6v1.8M116.4 97.2v9.1"/>
<path d="M312.9 88.4v1.8M312.9 92v10.7M312.9 104.5v1.8M312.9 108.1v10.7M312.9 120.6v1.8M312.9 124.1v10.7M312.9 136.6v1.8M312.9 140.2v10.7M312.9 152.7v1.8M312.9 156.3v10.7M312.9 168.8v1.8M312.9 172.3v12.1"/>
</g>
<!-- layer: TitleBlock -->
<path d="M230 240.1h180v46.9h-180zM230 250h180M254 240.1v9.9M288 240.1v46.9M349 240.1v46.9M288 260.1h122M349 277.1h61M359 277.1v9.9M395 277.1v9.9" fill="none" stroke="#000" stroke-width=".36"/>
<g font-size="4.9">
<text x="112.2" y="16.6">128</text>
<text x="112.2" y="28.4">120</text>
<text x="37.9" y="69.2" transform="rotate(-90 37.9 69.2)">59</text>
<text x="192.3" y="77">1</text>
<text x="379.5" y="112.7">99</text>
<text x="145.6" y="114.6">67.9</text>
<text x="218.9" y="115.5" transform="rotate(-90 218.9 115.5)">29.5</text>
<text x="163.1" y="156.3">37</text>
<text x="218.9" y="160.2" transform="rotate(-90 218.9 160.2)">64</text>
<text x="44.8" y="184.2">HDPE Cover</text>
<text x="137.5" y="226.1">Steel mounting</text>
<text x="137.4" y="231.9">plate</text>
<text x="137" y="247.2">Power Supply</text>
<text x="34.5" y="277.8">HDPE Base</text>
</g>
<g font-size="3.5">
<text x="39" y="8.8">1</text>
<text x="88.8" y="8.8">2</text>
<text x="138.8" y="8.8">3</text>
<text x="188.7" y="8.8">4</text>
<text x="238.8" y="8.8">5</text>
<text x="288.7" y="8.8">6</text>
<text x="338.8" y="8.8">7</text>
<text x="388.8" y="8.8">8</text>
<text x="16.4" y="30.2">A</text>
<text x="411.4" y="30.2">A</text>
<text x="16.2" y="78">B</text>
<text x="411.2" y="78">B</text>
<text x="16.2" y="125.9">C</text>
<text x="411.2" y="125.9">C</text>
<text x="16.2" y="173.7">D</text>
<text x="411.2" y="173.7">D</text>
<text x="16.2" y="221.6">E</text>
<text x="411.2" y="221.6">E</text>
<text x="16.2" y="269.4">F</text>
<text x="411.2" y="269.4">F</text>
<text x="39" y="290.8">1</text>
<text x="88.8" y="290.8">2</text>
<text x="138.8" y="290.8">3</text>
<text x="188.7" y="290.8">4</text>
<text x="238.8" y="290.8">5</text>
<text x="288.7" y="290.8">6</text>
<text x="338.8" y="290.8">7</text>
<text x="388.8" y="290.8">8</text>
</g>
<g font-size="2.5">
<text x="231" y="242.9">Dept.</text>
<text x="255" y="242.9">Technical reference</text>
<text x="289" y="242.9">Created by</text>
<text x="350" y="242.9">Approved by</text>
<text x="289" y="252.8">Document type</text>
<text x="350" y="252.8">Document status</text>
<text x="289" y="262.9">Title</text>
<text x="350" y="262.9">DWG No.</text>
<text x="350" y="279.9">Rev.</text>
<text x="360" y="279.9">Date of issue</text>
<text x="396" y="279.9">Sheet</text>
</g>
</svg>
